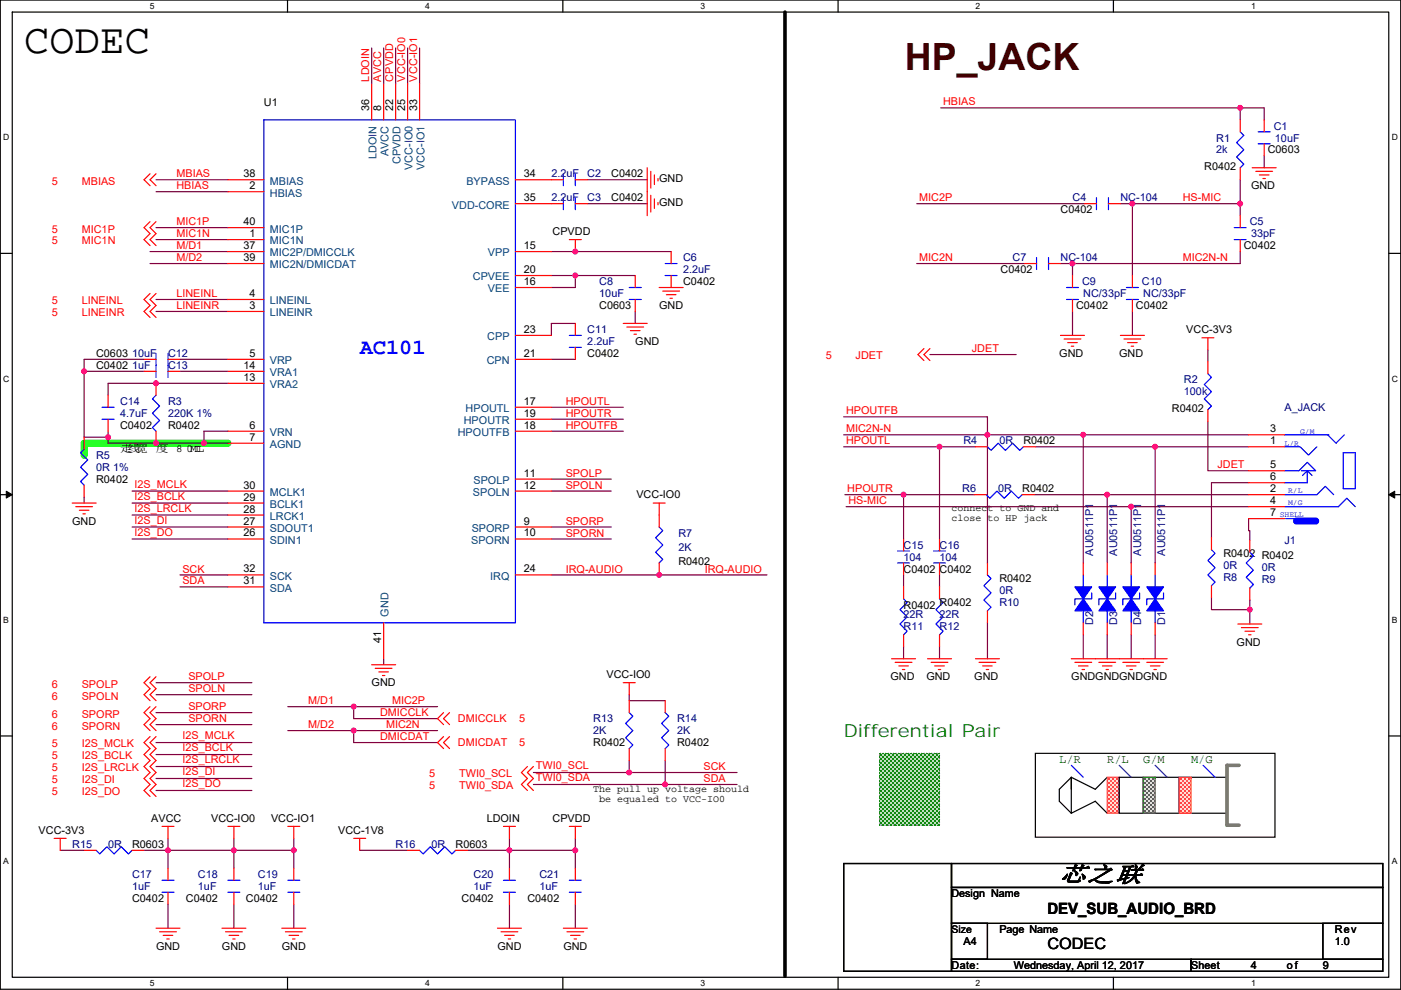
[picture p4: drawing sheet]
<svg xmlns="http://www.w3.org/2000/svg" width="297mm" height="210mm" viewBox="0 0 297 210" stroke-linecap="round" stroke-linejoin="round" font-family="sans-serif">
<path d="M.1 0h296.9v209.8h-296.9zM2.6 2.6h291.8v204.7h-291.8z" fill="none" stroke="#000" stroke-width=".25"/>
<g fill="#fff">
<path d="M31.8 .3h1v2h-1z"/>
<path d="M31.8 207.5h1v2.1h-1z"/>
</g>
<path d="M61 0v2.6M61 207.3v2.5" fill="none" stroke="#000" stroke-width=".25"/>
<g fill="#fff">
<path d="M90.1 .3h1v2h-1z"/>
<path d="M90.1 207.5h1v2.1h-1z"/>
</g>
<path d="M119.3 0v2.6M119.3 207.3v2.5" fill="none" stroke="#000" stroke-width=".25"/>
<g fill="#fff">
<path d="M148.5 .3h1v2h-1z"/>
<path d="M148.5 207.5h1v2.1h-1z"/>
</g>
<path d="M177.7 0v2.6M177.7 207.3v2.5" fill="none" stroke="#000" stroke-width=".25"/>
<g fill="#fff">
<path d="M206.9 .3h1v2h-1z"/>
<path d="M206.9 207.5h1v2.1h-1z"/>
</g>
<path d="M236.1 0v2.6M236.1 207.3v2.5" fill="none" stroke="#000" stroke-width=".25"/>
<g fill="#fff">
<path d="M265.2 .3h1v2h-1z"/>
<path d="M265.2 207.5h1v2.1h-1z"/>
<path d="M.7 28.2h1.3v2h-1.3z"/>
<path d="M295.1 28.2h1.3v2h-1.3z"/>
<path d="M.7 79.3h1.3v2.1h-1.3z"/>
<path d="M295.1 79.3h1.3v2.1h-1.3z"/>
</g>
<path d="M.1 53.7h2.5M294.4 53.7h2.6" fill="none" stroke="#000" stroke-width=".25"/>
<g fill="#fff">
<path d="M.7 130.5h1.2v2h-1.2z"/>
<path d="M295.1 130.5h1.2v2h-1.2z"/>
</g>
<path d="M.1 104.9h2.5M294.4 104.9h2.6" fill="none" stroke="#000" stroke-width=".25"/>
<path d="M1.3 104.2l1.3 .7-1.3 .7zM294.4 104.9l1.3-.7v1.4z" fill="#000" stroke="#000" stroke-width=".21"/>
<g fill="#fff">
<path d="M.7 181.7h1.2v2h-1.2z"/>
<path d="M295.1 181.7h1.2v2h-1.2z"/>
</g>
<g fill="none" stroke="#000" stroke-width=".25">
<path d="M.1 156.1h2.5M219.5 159.8h50.8v17.8h-50.8zM294.4 156.1h2.6M227.1 164.9l-2.5 2.5v2.5l2.5 2.6M227.1 164.9v2.5M227.1 164.9v7.6M227.1 172.5l5.1-2.6 2.6 2.6M234.8 164.9l-2.6 2.5-5.1-2.5M237.3 164.9h22.9v7.6h-22.9zM242.4 164.9v7.6M250 164.9v7.6M178.9 183.2h22.8v22.8h-22.8z"/>
<path d="M201.7 183.2h91.5v5h-91.5zM201.7 188.2h91.5v7.7h-91.5zM201.7 195.9h7.7v7.6h-7.7zM280.5 195.9h12.7v7.6h-12.7zM201.7 203.5h50.8v2.5h-50.8zM252.5 203.5h40.7v2.5h-40.7z"/>
</g>
<path d="M48.3 94h-30.5v2.5" fill="none" stroke="#0f0" stroke-width="1.5"/>
<path d="M262.7 162.3h-2.5v12.7h2.5" fill="none" stroke="#808040" stroke-width=".76"/>
<path d="M186.5 159.8h12.7v15.2h-12.7z" fill-rule="evenodd" fill="#008000" stroke="#008000" stroke-width=".25" stroke-dasharray="0 .5"/>
<g fill="#ff8000" stroke="#ff8000" stroke-width=".25">
<path d="M234.8 164.9v7.6h2.5v-7.6z" fill-rule="evenodd"/>
<path d="M250 164.9v7.6h2.5v-7.6z" fill-rule="evenodd"/>
</g>
<path d="M242.4 164.9v7.6h2.5v-7.6z" fill-rule="evenodd" fill="#808000" stroke="#808000" stroke-width=".25"/>
<g fill="none" stroke="#00f" stroke-width=".25">
<path d="M55.9 25.4h53.4v106.7h-53.4zM119.4 36.9v2.5M122 36.9v2.5M262.9 28l.8 .7-1.5 1.5 1.5 1.6-1.5 1.5 1.5 1.5-.8 .8M266.8 30.5h2.5M266.8 28h2.5M119.4 41.9v2.6M122 41.9v2.6M141 55.9h2.6M141 58.4h2.6M219.8 54.6v2.6M222.3 54.6v2.6"/>
<path d="M232.5 41.9v2.6M235 41.9v2.6M261.7 50.8h2.5M261.7 48.3h2.5M33.1 75v5M35.6 75v5M120.7 71.1h2.6M120.7 73.7h2.6M133.4 61h2.6M133.4 63.5h2.6M226.1 63.5h2.6M226.1 61h2.6"/>
<path d="M238.8 63.5h2.6M238.8 61h2.6M256.1 79.3l.8 .7-1.6 1.6 1.6 1.5-1.6 1.5 1.6 1.5-.8 .8M17.8 95.3l-.7 .7 1.5 1.6-1.5 1.5 1.5 1.5-1.5 1.5 .7 .8M21.7 86.4h2.5M21.7 88.9h2.5M33.1 83.8l-.8 .8 1.5 1.5-1.5 1.6 1.5 1.5-1.5 1.5 .8 .8M209.4 94.8l.7 .7 1.5-1.5 1.6 1.5 1.5-1.5 1.5 1.5 .8-.7M272.3 99.8h3.1l1.8-1.7 1.8 1.7h-3.1M272.3 92.2h9.4M272.3 94.8h3.3l1.8 1.7 1.8-1.7M277.2 99.8l1 1.1"/>
<path d="M284.8 96h2.5v7.7h-2.5zM285 92.2l-1.7 1.8-1.8-1.8M139.8 111.8l.7 .7-1.5 1.6 1.5 1.5-1.5 1.5 1.5 1.5-.7 .8M190.3 119.4h2.5M190.3 116.9h2.5M197.9 119.4h2.6M197.9 116.9h2.6M209.1 104.9l.8 .8 1.5-1.5 1.5 1.5 1.5-1.5 1.6 1.5 .7-.8M256.9 116.6l.7 .8-1.5 1.5 1.5 1.5-1.5 1.5 1.5 1.6-.7 .7M265 117.1l.7 .8-1.5 1.5 1.5 1.5-1.5 1.5 1.5 1.6-.7 .7M272.3 104.9h6.9l1.8-1.8 1.8 1.8M272.6 110h2.3"/>
<path d="M276.2 100.9l1-1.1v2.6h-4.9M287.3 107.5l-1.7-1.8-1.8 1.8h-11.5M191.6 127l.7 .8-1.5 1.5 1.5 1.5-1.5 1.6 1.5 1.5-.7 .7M199.2 127l.8 .8-1.6 1.5 1.6 1.5-1.6 1.6 1.6 1.5-.8 .7M209.4 121.9l.7 .8-1.5 1.5 1.5 1.6-1.5 1.5 1.5 1.5-.7 .8M229.7 121.9v2.6M229.7 129.6v2.5M231.5 125.8v1.2h-3.6v1.3M234.8 121.9v2.6M234.8 129.6v2.5M236.5 125.8v1.2h-3.5v1.3M239.8 121.9v2.6"/>
<path d="M239.8 129.6v2.5M241.6 125.8v1.2h-3.5v1.3M244.9 121.9v2.6M244.9 129.6v2.5M246.7 125.8v1.2h-3.6v1.3M133.4 151.2l.8 .7-1.6 1.5 1.6 1.6-1.6 1.5 1.6 1.5-.8 .8M141 151.2l.8 .7-1.5 1.5 1.5 1.6-1.5 1.5 1.5 1.5-.8 .8M227.1 162.3l2.6 2.6M255.1 162.3l2.5 2.6M20.4 180.4l.7 .7 1.6-1.5 1.5 1.5 1.5-1.5 1.5 1.5 .8-.7M34.4 189.3h2.5M34.4 186.7h2.5"/>
<path d="M48.3 189.3h2.6M48.3 186.7h2.6M61 189.3h2.6M61 186.7h2.6M89 180.4l.7 .7 1.5-1.5 1.6 1.5 1.5-1.5 1.5 1.5 .8-.7M106.7 189.3h2.6M106.7 186.7h2.6M120.7 189.3h2.6M120.7 186.7h2.6"/>
</g>
<path d="M237.3 162.3l2.5 2.6M244.9 162.3l2.6 2.6" fill="none" stroke="#0000a0" stroke-width=".25"/>
<path d="M166.4 2.6v204.4" fill="none" stroke="#000" stroke-width=".76"/>
<g fill="none" stroke="#800040" stroke-width=".25">
<path d="M78.8 10.2v7.6M81.3 10.2v7.6M83.9 10.2v7.6M86.4 10.2v7.6M89 10.2v7.6M33.1 38.1h15.2M124.5 38.1h12.7M199.4 22.9h68.6v2.5M262.9 38.1v5.1M262.9 22.9v2.5M268 33v2.6M31.8 55.9h16.5"/>
<path d="M31.8 53.4h16.5M33.1 40.7h15.2M33.1 48.3h15.2M33.1 50.8h15.2M116.9 58.4h5.1M116.9 53.4h25.4M122 58.4v2.6h-5.1M122 58.4h12.7M124.5 43.2h12.7M194.4 55.9h22.8M194.4 43.2h35.5M224.8 55.9h2.6"/>
<path d="M227.4 55.9v2.5M237.6 43.2h2.5M240.1 43.2h22.8M240.1 43.2v15.2M262.9 53.4l.1 2.5h-35.6M262.9 43.2v2.5M17.8 78.8h12.7M17.8 78.8v13.9h5.1M30.5 76.2h-12.7v2.6M33.1 66.1h15.2M33.1 63.5h15.2M38.2 76.2h10.1"/>
<path d="M38.2 78.8h10.1M116.9 76.2h5.1M122 68.6h-5.1v2.5M134.7 66.1v2.5M197.2 75.2h18.3M227.4 66.1v5M240.1 66.1v5M256.1 74.2v2.5M22.9 92.7v1.3h20.3M22.9 91.5v1.2M43.2 94h5.1M48.3 91.5h-5.1v2.5"/>
<path d="M48.3 81.3h-25.4v2.5M116.9 86.4h15.2M116.9 88.9h15.2M116.9 91.5h15.2M178.9 92.2h30.5M178.9 88.4h30.5v3.8M178.9 94.8h20.3M199.2 94.8h7.6M199.2 94.8v19.5M209.4 92.2v27.2M209.4 92.2h20.3M219.5 94.8h25.4"/>
<path d="M229.7 92.2h35M229.7 92.2v27.2M244.9 94.8v24.6M244.9 94.8h19.8M256.1 89.4v10.4h8.6M17.8 105.4v1.3M28 106.7h20.3M28 109.2h20.3M28 111.8h20.3M28 114.3h20.3M28 104.2h20.3M116.9 114.3h12.7"/>
<path d="M116.9 111.8h12.7M116.9 101.6h12.7M116.9 104.2h12.7M179.1 104.9h12.5M179.4 107.5h60.4v11.9M191.6 104.9h15M191.6 104.9v9.4M219.3 104.9h15.5M234.8 104.9h29.9M234.8 104.9v14.5M239.8 107.5h24.9M264.7 110v2.5h.3v2.1"/>
<path d="M264.7 102.4h-7.8v11.7M38.2 121.9h10.1M38.2 124.5h10.1M81.3 139.7v1.3M116.9 121.9h45.7M191.6 121.9v2.6M191.6 137.2v2.5M199.2 121.9v2.6M199.2 137.2v2.5M209.4 132.1v7.6M229.7 134.6v5.1M234.8 134.6v5.1"/>
<path d="M239.8 134.6v5.1M244.9 134.6v5.1M256.9 126.8v2.5h8.1M265 129.3v3.1M265 127.3v2M33.1 157.5h20.3M33.1 153.7h20.3M33.1 151.2h20.3M33.1 144.8h20.3M33.1 147.3h20.3M61 149.9h14M61 155h14"/>
<path d="M75 149.9v2.5h17.8M75 155v2.5h17.8M75 149.9h17.8M75 155h17.8M133.4 147.3v1.3h7.6M33.1 160h20.3M33.1 162.6h20.3M33.1 165.1h20.3M33.1 167.7h20.3M35.6 177.8v2.6M49.6 177.8v2.6M62.3 177.8v2.6"/>
<path d="M108 177.8v2.6M113.1 163.9h20.3M113.1 166.4h27.9M122 177.8v2.6M133.4 161.3v2.6M133.4 163.9h22.9M141 161.3v5.1M141 166.4h15.3M12.8 180.4h5M30.5 180.4h5.1M35.6 191.8v5.1M35.6 180.4v3.8"/>
<path d="M35.6 180.4h14M49.6 191.8v5.1M49.6 180.4v3.8M49.6 180.4h12.7M62.3 191.8v5.1M62.3 180.4v3.8M76.3 180.4h10.1M99.1 180.4h8.9M108 191.8v5.1M108 180.4v3.8M108 180.4h14M122 191.8v5.1"/>
<path d="M122 180.4v3.8"/>
</g>
<g fill="#f0f" stroke="#f0f" stroke-width=".25">
<circle cx="141" cy="166.4" r=".5"/>
<circle cx="122" cy="53.3" r=".5"/>
<circle cx="139.7" cy="121.9" r=".5"/>
<circle cx="133.4" cy="163.8" r=".5"/>
<circle cx="122" cy="58.4" r=".5"/>
<circle cx="33.1" cy="81.3" r=".5"/>
<circle cx="17.8" cy="78.7" r=".5"/>
<circle cx="43.2" cy="94" r=".5"/>
<circle cx="33.1" cy="94" r=".5"/>
<circle cx="62.3" cy="180.3" r=".5"/>
<circle cx="49.6" cy="180.3" r=".5"/>
<circle cx="35.6" cy="180.3" r=".5"/>
<circle cx="122" cy="180.3" r=".5"/>
<circle cx="108" cy="180.3" r=".5"/>
<circle cx="262.9" cy="22.9" r=".5"/>
<circle cx="262.9" cy="43.2" r=".5"/>
<circle cx="227.4" cy="55.9" r=".5"/>
<circle cx="240.1" cy="43.2" r=".5"/>
<circle cx="191.6" cy="104.9" r=".5"/>
<circle cx="229.7" cy="92.2" r=".5"/>
<circle cx="234.7" cy="104.9" r=".5"/>
<circle cx="239.8" cy="107.4" r=".5"/>
<circle cx="22.9" cy="92.7" r=".5"/>
<circle cx="75" cy="149.9" r=".5"/>
<circle cx="75" cy="154.9" r=".5"/>
<circle cx="199.2" cy="94.7" r=".5"/>
<circle cx="244.9" cy="94.7" r=".5"/>
<circle cx="209.3" cy="92.2" r=".5"/>
<circle cx="265" cy="129.3" r=".5"/>
</g>
<g fill="none" stroke="#f00" stroke-width=".25">
<path d="M78.8 17.8v7.6M81.3 17.8v7.6M83.9 17.8v7.6M86.4 17.8v7.6M89 17.8v7.6M31.8 36.9l-1.3 1.2 1.3 1.3M33.1 36.9l-1.3 1.2 1.3 1.3M48.3 38.1h7.6M109.3 38.1h10.1M122 38.1h2.5M137.2 35.6v10.1M138 36.3v3.6"/>
<path d="M138.7 37.1v2M139.5 37.9v.5M262.9 35.6v2.5M262.9 25.4v2.6M265.5 35.6h5.1M266.3 36.3h3.5M267 37.1h2M267.8 37.9h.5M268 30.5v2.5M268 25.4v2.6M31.8 47l-1.3 1.3 1.3 1.3-1.3 1.2 1.3 1.3M33.1 47l-1.3 1.3 1.3 1.3-1.3 1.2 1.3 1.3"/>
<path d="M48.3 48.3h7.6M48.3 40.7h7.6M48.3 50.8h7.6M48.3 53.4h7.6M48.3 55.9h7.6M109.3 58.4h7.6M109.3 53.4h7.6M109.3 43.2h10.1M120.7 50.8h2.6M122 50.8v2.6M122 43.2h2.5M134.7 58.4v2.6"/>
<path d="M138 41.4v3.6M138.7 42.2v2M139.5 42.9v.6M142.3 53.4v2.5M142.3 58.4v2.6M217.2 55.9h2.6M222.3 55.9h2.6M227.4 58.4v2.6M229.9 43.2h2.6M235 43.2h2.6M240.1 58.4v2.6M262.9 50.8v2.6"/>
<path d="M262.9 45.7v2.6M30.5 78.8h2.6M30.5 76.2h2.6M31.8 62.3l-1.3 1.2 1.3 1.3-1.3 1.3 1.3 1.2M33.1 62.3l-1.3 1.2 1.3 1.3-1.3 1.3 1.3 1.2M35.6 78.8h2.6M35.6 76.2h2.6M48.3 63.5h7.6M48.3 66.1h7.6M48.3 78.8h7.6M48.3 76.2h7.6M109.3 61h7.6"/>
<path d="M109.3 76.2h7.6M109.3 71.1h7.6M122 68.6v2.5M122 73.7v2.5M132.1 68.6h5.1M132.9 69.4h3.6M133.7 70.1h2M134.4 70.9h.5M134.7 63.5v2.6M139.8 61h5M140.5 61.7h3.6M141.3 62.5h2"/>
<path d="M142 63.3h.6M195.9 73.9l-1.3 1.3 1.3 1.3M197.2 73.9l-1.3 1.3 1.3 1.3M224.9 71.1h5M225.6 71.9h3.6M226.4 72.7h2M227.1 73.4h.5M227.4 63.5v2.6M237.6 71.1h5M238.3 71.9h3.6M239.1 72.7h2M239.8 73.4h.5"/>
<path d="M240.1 63.5v2.6M254.8 71.6h2.6M256.1 71.6v2.6M256.1 76.7v2.6M17.8 92.7v2.6M22.9 83.8v2.6M22.9 88.9v2.6M33.1 91.5v2.5M33.1 81.3v2.5M48.3 91.5h7.6M48.3 81.3h7.6M48.3 94h7.6"/>
<path d="M109.3 88.9h7.6M109.3 86.4h7.6M109.3 91.5h7.6M206.8 94.8h2.6M217 94.8h2.5M256.1 86.9v2.5M264.7 92.2h7.6M264.7 94.8h7.6M264.7 99.8h7.6M15.3 106.7h5.1M16.1 107.5h3.5M16.8 108.2h2.1"/>
<path d="M17.6 109h.5M17.8 102.9v2.5M48.3 106.7h7.6M48.3 104.2h7.6M48.3 111.8h7.6M48.3 109.2h7.6M48.3 114.3h7.6M109.3 101.6h7.6M109.3 104.2h7.6M109.3 111.8h7.6M109.3 114.3h7.6M138.5 106.7h2.5"/>
<path d="M139.8 106.7v5.1M139.8 119.4v2.5M191.6 119.4v2.5M191.6 114.3v2.6M199.2 119.4v2.5M199.2 114.3v2.6M206.6 104.9h2.5M209.4 119.4v2.5M216.7 104.9h2.6M229.7 119.4v2.5M234.8 119.4v2.5M239.8 119.4v2.5"/>
<path d="M244.9 119.4v2.5M256.9 114.1v2.5M264.7 102.4h7.6M264.7 107.5h7.6M264.7 104.9h7.6M264.7 110h7.6M265 114.6v2.5M48.3 124.5h7.6M48.3 121.9h7.6M81.3 132.1v7.6M109.3 121.9h7.6M189 139.7h5.1"/>
<path d="M191.6 134.6v2.6M191.6 124.5v2.5M196.7 139.7h5M199.2 134.6v2.6M199.2 124.5v2.5M206.8 139.7h5.1M209.4 129.6v2.5M227.1 139.7h20.4M229.7 132.1v2.5M234.8 132.1v2.5M239.8 132.1v2.5M244.9 132.1v2.5"/>
<path d="M256.9 124.2v2.6M262.4 132.4h5.1M263.2 133.1h3.6M264 133.9h2M264.7 134.6h.5M265 124.7v2.6M31.8 156.2l-1.3 1.3 1.3 1.3-1.3 1.2 1.3 1.3-1.3 1.3 1.3 1.3-1.3 1.2 1.3 1.3-1.3 1.3 1.3 1.2M31.8 143.5l-1.3 1.3 1.3 1.3-1.3 1.2 1.3 1.3M31.8 149.9l-1.3 1.3 1.3 1.2-1.3 1.3 1.3 1.3M33.1 156.2l-1.3 1.3 1.3 1.3-1.3 1.2 1.3 1.3-1.3 1.3 1.3 1.3-1.3 1.2 1.3 1.3-1.3 1.3 1.3 1.2M33.1 143.5l-1.3 1.3 1.3 1.3-1.3 1.2 1.3 1.3M33.1 149.9l-1.3 1.3 1.3 1.2-1.3 1.3 1.3 1.3"/>
<path d="M78.8 141h5.1M79.6 141.8h3.5M80.3 142.5h2.1M81.1 143.3h.5M94 151.2l-1.2 1.2 1.2 1.3M94 156.2l-1.2 1.3 1.2 1.3M95.3 151.2l-1.3 1.2 1.3 1.3M95.3 156.2l-1.3 1.3 1.3 1.3M132.1 144.8h2.6M133.4 144.8v2.5M133.4 148.6v2.6M133.4 158.8v2.5"/>
<path d="M141 148.6v2.6M141 158.8v2.5M189.8 140.5h3.6M190.6 141.2h2M191.3 142h.5M197.4 140.5h3.6M198.2 141.2h2M198.9 142h.6M207.6 140.5h3.5M208.3 141.2h2.1M209.1 142h.5M227.9 140.5h3.6"/>
<path d="M228.7 141.2h2M229.4 142h.5M233 140.5h3.5M233.7 141.2h2.1M234.5 142h.5M238.1 140.5h3.5M238.8 141.2h2.1M239.6 142h.5M243.1 140.5h3.6M243.9 141.2h2M244.7 142h.5M11.5 177.8h2.5"/>
<path d="M12.8 177.8v2.6M34.4 175.3h2.5M35.6 175.3v2.5M48.3 175.3h2.6M49.6 175.3v2.5M61 175.3h2.6M62.3 175.3v2.5M75 177.8h2.5M76.3 177.8v2.6M106.7 175.3h2.6M108 175.3v2.5M111.8 162.6l-1.2 1.3 1.2 1.2-1.2 1.3 1.2 1.3"/>
<path d="M113.1 162.6l-1.3 1.3 1.3 1.2-1.3 1.3 1.3 1.3M120.7 175.3h2.6M122 175.3v2.5M17.8 180.4h2.6M28 180.4h2.5M33.1 196.9h5.1M33.8 197.6h3.6M34.6 198.4h2M35.4 199.2h.5M35.6 189.3v2.5M35.6 184.2v2.5M47.1 196.9h5"/>
<path d="M47.8 197.6h3.6M48.6 198.4h2M49.3 199.2h.5M49.6 189.3v2.5M49.6 184.2v2.5M59.8 196.9h5M60.5 197.6h3.6M61.3 198.4h2M62 199.2h.5M62.3 189.3v2.5M62.3 184.2v2.5M86.4 180.4h2.6"/>
<path d="M96.6 180.4h2.5M105.5 196.9h5.1M106.2 197.6h3.6M107 198.4h2M107.8 199.2h.5M108 189.3v2.5M108 184.2v2.5M119.4 196.9h5.1M120.2 197.6h3.6M121 198.4h2M121.7 199.2h.5M122 189.3v2.5"/>
<path d="M122 184.2v2.5"/>
</g>
<g fill="#00f" stroke="#00f" stroke-width=".25">
<path d="M227.9 124.5h3.6l-1.8 2.5z" fill-rule="evenodd"/>
<path d="M229.7 127l1.8 2.6h-3.6z" fill-rule="evenodd"/>
<path d="M233 124.5h3.5l-1.7 2.5z" fill-rule="evenodd"/>
<path d="M234.8 127l1.7 2.6h-3.5z" fill-rule="evenodd"/>
<path d="M238.1 124.5h3.5l-1.8 2.5z" fill-rule="evenodd"/>
<path d="M239.8 127l1.8 2.6h-3.5z" fill-rule="evenodd"/>
<path d="M243.1 124.5h3.6l-1.8 2.5z" fill-rule="evenodd"/>
<path d="M244.9 127l1.8 2.6h-3.6z" fill-rule="evenodd"/>
</g>
<path d="M274.9 110.5h4.1" fill="none" stroke="#00f" stroke-width="1.5"/>
<text font-size="8.9" x="5.1" y="11.2">CODEC</text>
<text font-size="7.9" fill="#400000" x="191.8" y="14.8">HP_JACK</text>
<text font-size="4.9" x="224.6" y="187">芯之联</text>
<text font-size="4.7" fill="#00f" x="76.3" y="75">AC101</text>
<text font-size="3.8" fill="#008000" x="178.9" y="156.4">Differential Pair</text>
<g font-size="3.3">
<text x="222.1" y="193.8">DEV_SUB_AUDIO_BRD</text>
<text x="222.1" y="201.4">CODEC</text>
</g>
<g font-size="2.5" fill="#008000">
<text x="224.6" y="161.8">L/R</text>
<text x="234.8" y="161.8">R/L</text>
<text x="242.4" y="161.8">G/M</text>
<text x="252.5" y="161.8">M/G</text>
</g>
<g font-size="2.3" fill="#f00">
<text x="78.3" y="17.3" transform="rotate(-90 78.3 17.3)">LDOIN</text>
<text x="80.8" y="17.3" transform="rotate(-90 80.8 17.3)">AVCC</text>
<text x="83.4" y="17.3" transform="rotate(-90 83.4 17.3)">CPVDD</text>
<text x="85.9" y="17.3" transform="rotate(-90 85.9 17.3)">VCC-IO0</text>
<text x="88.5" y="17.3" transform="rotate(-90 88.5 17.3)">VCC-IO1</text>
<text x="200" y="22.4">HBIAS</text>
<text x="11" y="39.2">5</text>
<text x="17.3" y="39.2">MBIAS</text>
<text x="37.4" y="37.6">MBIAS</text>
<text x="37.4" y="40.2">HBIAS</text>
<text x="37.4" y="47.8">MIC1P</text>
<text x="194.9" y="42.7">MIC2P</text>
<text x="250.8" y="42.7">HS-MIC</text>
<text x="11" y="49.3">5</text>
<text x="11" y="51.9">5</text>
<text x="17.3" y="49.3">MIC1P</text>
<text x="17.3" y="51.9">MIC1N</text>
<text x="37.4" y="50.3">MIC1N</text>
<text x="37.4" y="52.9">M/D1</text>
<text x="37.4" y="55.4">M/D2</text>
<text x="194.9" y="55.4">MIC2N</text>
<text x="250.8" y="55.4">MIC2N-N</text>
<text x="11" y="64.6">5</text>
<text x="17.3" y="64.6">LINEINL</text>
<text x="37.4" y="65.6">LINEINR</text>
<text x="37.4" y="63">LINEINL</text>
<text x="11" y="67.1">5</text>
<text x="17.3" y="67.1">LINEINR</text>
<text x="175.1" y="76.2">5</text>
<text x="181.4" y="76.2">JDET</text>
<text x="206.1" y="74.7">JDET</text>
<text x="119.9" y="85.9">HPOUTL</text>
<text x="119.9" y="88.4">HPOUTR</text>
<text x="179.4" y="87.9">HPOUTFB</text>
<text x="119.9" y="91">HPOUTFB</text>
<text x="179.4" y="94.3">HPOUTL</text>
<text x="179.4" y="91.7">MIC2N-N</text>
<text x="119.9" y="101.1">SPOLP</text>
<text x="258.1" y="99.3">JDET</text>
<text x="28.5" y="103.4">I2S_MCLK</text>
<text x="28.5" y="106">I2S_BCLK</text>
<text x="119.9" y="103.7">SPOLN</text>
<text x="179.6" y="104.4">HPOUTR</text>
<text x="179.9" y="107">HS-MIC</text>
<text x="28.5" y="108.5">I2S_LRCLK</text>
<text x="28.5" y="111.1">I2S_DI</text>
<text x="28.5" y="113.6">I2S_DO</text>
<text x="119.9" y="113.8">SPORN</text>
<text x="119.9" y="111.3">SPORP</text>
<text x="38.7" y="121.4">SCK</text>
<text x="38.7" y="124">SDA</text>
<text x="119.9" y="121.4">IRQ-AUDIO</text>
<text x="149.4" y="121.4">IRQ-AUDIO</text>
<text x="11" y="145.8">6</text>
<text x="11" y="148.4">6</text>
<text x="17.3" y="145.8">SPOLP</text>
<text x="17.3" y="148.4">SPOLN</text>
<text x="39.9" y="144.3">SPOLP</text>
<text x="39.9" y="146.8">SPOLN</text>
<text x="65.3" y="149.4">M/D1</text>
<text x="83.1" y="149.4">MIC2P</text>
<text x="11" y="152.2">6</text>
<text x="11" y="154.7">6</text>
<text x="17.3" y="152.2">SPORP</text>
<text x="17.3" y="154.7">SPORN</text>
<text x="39.9" y="153.2">SPORN</text>
<text x="39.9" y="150.6">SPORP</text>
<text x="65.3" y="154.5">M/D2</text>
<text x="80.6" y="151.9">DMICCLK</text>
<text x="81.8" y="154.5">MIC2N</text>
<text x="97.1" y="153.2">DMICCLK</text>
<text x="110" y="153.2">5</text>
<text x="11" y="158.5">5</text>
<text x="11" y="161.1">5</text>
<text x="17.3" y="158.5">I2S_MCLK</text>
<text x="17.3" y="161.1">I2S_BCLK</text>
<text x="38.7" y="159.3">I2S_BCLK</text>
<text x="38.7" y="161.9">I2S_LRCLK</text>
<text x="38.7" y="156.8">I2S_MCLK</text>
<text x="80.6" y="157">DMICDAT</text>
<text x="97.1" y="158.3">DMICDAT</text>
<text x="110" y="158.3">5</text>
<text x="11" y="163.6">5</text>
<text x="11" y="166.2">5</text>
<text x="17.3" y="163.6">I2S_LRCLK</text>
<text x="17.3" y="166.2">I2S_DI</text>
<text x="38.7" y="164.4">I2S_DI</text>
<text x="38.7" y="166.9">I2S_DO</text>
<text x="91" y="164.9">5</text>
<text x="91" y="167.4">5</text>
<text x="97.3" y="164.9">TWI0_SCL</text>
<text x="97.3" y="167.4">TWI0_SDA</text>
<text x="113.6" y="163.1">TWI0_SCL</text>
<text x="113.6" y="165.7">TWI0_SDA</text>
<text x="149.2" y="165.9">SDA</text>
<text x="149.2" y="163.3">SCK</text>
<text x="11" y="168.7">5</text>
<text x="17.3" y="168.7">I2S_DO</text>
</g>
<g font-size="2.3">
<text x="55.9" y="22.4">U1</text>
<text x="78.3" y="23.6" transform="rotate(-90 78.3 23.6)">36</text>
<text x="80.8" y="23.6" transform="rotate(-90 80.8 23.6)">8</text>
<text x="83.4" y="23.6" transform="rotate(-90 83.4 23.6)">22</text>
<text x="85.9" y="23.6" transform="rotate(-90 85.9 23.6)">25</text>
<text x="88.4" y="23.6" transform="rotate(-90 88.4 23.6)">33</text>
<text x="268.8" y="32.6">C0603</text>
<text x="51.6" y="37.6">38</text>
<text x="52.9" y="40.1">2</text>
<text x="111.1" y="37.6">34</text>
<text x="129.6" y="37.6">C0402</text>
<text x="139.8" y="38.7">GND</text>
<text x="255.3" y="36.1">R0402</text>
<text x="265.2" y="40.2">GND</text>
<text x="51.6" y="47.8">40</text>
<text x="111.1" y="42.7">35</text>
<text x="129.6" y="42.7">C0402</text>
<text x="139.8" y="43.7">GND</text>
<text x="224.9" y="45.3">C0402</text>
<text x="51.6" y="52.8">37</text>
<text x="52.9" y="50.3">1</text>
<text x="111.1" y="52.8">15</text>
<text x="117.2" y="49.8">CPVDD</text>
<text x="263.7" y="52.9">C0402</text>
<text x="51.6" y="55.4">39</text>
<text x="111.1" y="57.9">20</text>
<text x="212.2" y="58">C0402</text>
<text x="52.9" y="63">4</text>
<text x="52.9" y="65.5">3</text>
<text x="111.1" y="60.5">16</text>
<text x="127.1" y="65.6">C0603</text>
<text x="139.8" y="65.6">GND</text>
<text x="144.8" y="60.5">C0402</text>
<text x="228.2" y="65.6">C0402</text>
<text x="240.9" y="65.6">C0402</text>
<text x="111.1" y="70.6">23</text>
<text x="251.5" y="70.7">VCC-3V3</text>
<text x="20.4" y="75.7">C0603</text>
<text x="52.9" y="75.7">5</text>
<text x="111.1" y="75.7">21</text>
<text x="124.5" y="75.7">C0402</text>
<text x="134.7" y="73.2">GND</text>
<text x="224.6" y="75.7">GND</text>
<text x="237.3" y="75.7">GND</text>
<text x="20.4" y="78.3">C0402</text>
<text x="51.6" y="78.2">14</text>
<text x="51.6" y="80.8">13</text>
<text x="111.1" y="88.4">19</text>
<text x="111.1" y="85.9">17</text>
<text x="248.5" y="87.4">R0402</text>
<text x="25.5" y="95.8">走 宽</text>
<text x="25.5" y="91">C0402</text>
<text x="27" y="95.8">线</text>
<text x="33" y="95.8">度</text>
<text x="35.6" y="91">R0402</text>
<text x="37.4" y="95.8">8 0MIL</text>
<text x="52.9" y="90.9">6</text>
<text x="52.9" y="93.5">7</text>
<text x="111.1" y="90.9">18</text>
<text x="217" y="94.3">R0402</text>
<text x="269.3" y="91.7">3</text>
<text x="269.3" y="94.2">1</text>
<text x="111.1" y="101.1">11</text>
<text x="269.3" y="101.9">6</text>
<text x="269.3" y="99.3">5</text>
<text x="20.4" y="102.4">R0402</text>
<text x="51.6" y="106.2">29</text>
<text x="51.6" y="103.6">30</text>
<text x="111.1" y="103.6">12</text>
<text x="134.9" y="105.7">VCC-IO0</text>
<text x="216.7" y="104.4">R0402</text>
<text x="269.3" y="106.9">4</text>
<text x="269.3" y="104.4">2</text>
<text x="15.3" y="111.3">GND</text>
<text x="51.6" y="111.3">27</text>
<text x="51.6" y="108.7">28</text>
<text x="51.6" y="113.8">26</text>
<text x="111.1" y="113.8">10</text>
<text x="111.1" y="111.3">9</text>
<text x="269.3" y="109.5">7</text>
<text x="143.8" y="119.9">R0402</text>
<text x="259.4" y="118.2">R0402 R0402</text>
<text x="51.6" y="124">31</text>
<text x="51.6" y="121.4">32</text>
<text x="111.1" y="121.4">24</text>
<text x="191.6" y="121.5">C0402 C0402</text>
<text x="211.9" y="123.5">R0402</text>
<text x="191.6" y="129.1">R0402 R0402</text>
<text x="80.8" y="136.5" transform="rotate(-90 80.8 136.5)">41</text>
<text x="262.2" y="136.9">GND</text>
<text x="128.6" y="143.8">VCC-IO0</text>
<text x="78.8" y="145.6">GND</text>
<text x="188.8" y="144.3">GND</text>
<text x="196.4" y="144.3">GND</text>
<text x="206.6" y="144.3">GND</text>
<text x="227.1" y="144.3">GNDGNDGNDGND</text>
<text x="125.8" y="158.3">R0402</text>
<text x="143.6" y="158.3">R0402</text>
<text x="8.2" y="176.8">VCC-3V3</text>
<text x="28" y="179.9">R0603</text>
<text x="32.1" y="174.3">AVCC</text>
<text x="44.8" y="174.3">VCC-IO0</text>
<text x="57.5" y="174.3">VCC-IO1</text>
<text x="71.7" y="176.8">VCC-1V8</text>
<text x="96.6" y="179.9">R0603</text>
<text x="103.2" y="174.3">LDOIN</text>
<text x="117.2" y="174.3">CPVDD</text>
<text x="28" y="191.3">C0402</text>
<text x="39.4" y="191.3">C0402</text>
<text x="52.1" y="191.3">C0402</text>
<text x="97.9" y="191.3">C0402</text>
<text x="111.8" y="191.3">C0402</text>
<text x="201.7" y="190.3">Design Name</text>
<text x="211.9" y="197.9">Page Name</text>
<text x="283" y="197.9">Rev</text>
<text x="33.1" y="201.5">GND</text>
<text x="47.1" y="201.5">GND</text>
<text x="59.8" y="201.5">GND</text>
<text x="105.5" y="201.5">GND</text>
<text x="119.4" y="201.5">GND</text>
<text x="204.3" y="200.4">A4</text>
<text x="283" y="200.4">1.0</text>
<text x="201.7" y="205.5">Date:</text>
<text x="214.9" y="205.5">Wednesday, April 12, 2017</text>
<text x="252.5" y="205.5">Sheet</text>
<text x="265.2" y="205.5">4</text>
<text x="272.9" y="205.5">of</text>
<text x="280.5" y="205.5">9</text>
</g>
<g font-size="2.3" fill="#000080">
<text x="270.1" y="27.5">C1</text>
<text x="257.9" y="30">R1</text>
<text x="257.9" y="32.6">2k</text>
<text x="270.3" y="30">10uF</text>
<text x="116.9" y="37.6">2.2uF</text>
<text x="124.5" y="37.6">C2</text>
<text x="116.9" y="42.7">2.2uF</text>
<text x="124.5" y="42.7">C3</text>
<text x="227.4" y="42.7">C4</text>
<text x="237.5" y="42.7">NC-104</text>
<text x="265" y="47.8">C5</text>
<text x="265.2" y="50.3">33pF</text>
<text x="144.8" y="55.4">C6</text>
<text x="144.8" y="58">2.2uF</text>
<text x="214.7" y="55.4">C7</text>
<text x="224.8" y="55.4">NC-104</text>
<text x="127.1" y="60.5">C8</text>
<text x="127.1" y="63">10uF</text>
<text x="229.4" y="60.5">C9</text>
<text x="229.7" y="63">NC/33pF</text>
<text x="242.1" y="60.5">C10</text>
<text x="242.4" y="63">NC/33pF</text>
<text x="124.5" y="70.7">C11</text>
<text x="28" y="75.7">10uF</text>
<text x="35.6" y="75.7">C12</text>
<text x="124.5" y="73.2">2.2uF</text>
<text x="28" y="78.3">1uF</text>
<text x="35.6" y="78.3">C13</text>
<text x="251" y="81.3">R2</text>
<text x="251" y="83.9">100k</text>
<text x="25.5" y="85.9">C14</text>
<text x="25.5" y="88.4">4.7uF</text>
<text x="35.6" y="85.9">R3</text>
<text x="35.6" y="88.4">220K 1%</text>
<text x="272.3" y="87.2">A_JACK</text>
<text x="204.3" y="94.3">R4</text>
<text x="211.9" y="94.3">0R</text>
<text x="20.4" y="97.3">R5</text>
<text x="20.4" y="99.9">0R 1%</text>
<text x="204" y="104.4">R6</text>
<text x="211.6" y="104.4">0R</text>
<text x="143.8" y="113.8">R7</text>
<text x="143.8" y="116.9">2K</text>
<text x="191.6" y="116.4">C15</text>
<text x="191.6" y="118.9">104</text>
<text x="199.2" y="116.4">C16</text>
<text x="199.2" y="118.9">104</text>
<text x="231.8" y="117.9" transform="rotate(-90 231.8 117.9)">AU0511P1</text>
<text x="236.9" y="117.9" transform="rotate(-90 236.9 117.9)">AU0511P1</text>
<text x="242" y="117.9" transform="rotate(-90 242 117.9)">AU0511P1</text>
<text x="247" y="117.9" transform="rotate(-90 247 117.9)">AU0511P1</text>
<text x="272.3" y="115.4">J1</text>
<text x="259.4" y="123.2">R8</text>
<text x="259.4" y="120.7">0R</text>
<text x="267.5" y="123.7">R9</text>
<text x="267.5" y="121.2">0R</text>
<text x="191.6" y="131.1">22R</text>
<text x="199.2" y="131.1">22R</text>
<text x="211.9" y="128.6">R10</text>
<text x="211.9" y="126">0R</text>
<text x="191.6" y="133.6">R11</text>
<text x="199.2" y="133.6">R12</text>
<text x="231.8" y="132.6" transform="rotate(-90 231.8 132.6)">D2</text>
<text x="236.9" y="132.6" transform="rotate(-90 236.9 132.6)">D3</text>
<text x="242" y="132.6" transform="rotate(-90 242 132.6)">D4</text>
<text x="247" y="132.6" transform="rotate(-90 247 132.6)">D1</text>
<text x="125.8" y="153.2">R13</text>
<text x="125.8" y="155.7">2K</text>
<text x="143.6" y="153.2">R14</text>
<text x="143.6" y="155.7">2K</text>
<text x="15.3" y="179.9">R15</text>
<text x="22.9" y="179.9">0R</text>
<text x="83.9" y="179.9">R16</text>
<text x="91.5" y="179.9">0R</text>
<text x="28" y="186.2">C17</text>
<text x="28" y="188.8">1uF</text>
<text x="42" y="186.2">C18</text>
<text x="42" y="188.8">1uF</text>
<text x="54.7" y="186.2">C19</text>
<text x="54.7" y="188.8">1uF</text>
<text x="100.4" y="186.2">C20</text>
<text x="100.4" y="188.8">1uF</text>
<text x="114.4" y="186.2">C21</text>
<text x="114.4" y="188.8">1uF</text>
</g>
<g font-size="2.3" fill="#004080">
<text x="79.9" y="33.8" transform="rotate(-90 79.9 33.8)">LDOIN</text>
<text x="82.4" y="33.1" transform="rotate(-90 82.4 33.1)">AVCC</text>
<text x="84.9" y="34.8" transform="rotate(-90 84.9 34.8)">CPVDD</text>
<text x="57.2" y="39.2">MBIAS</text>
<text x="57.2" y="41.7">HBIAS</text>
<text x="87.5" y="36.1" transform="rotate(-90 87.5 36.1)">VCC-IO0</text>
<text x="90" y="36.1" transform="rotate(-90 90 36.1)">VCC-IO1</text>
<text x="98.9" y="39.2">BYPASS</text>
<text x="95.8" y="44.2">VDD-CORE</text>
<text x="57.2" y="49.3">MIC1P</text>
<text x="57.2" y="51.9">MIC1N</text>
<text x="57.2" y="54.4">MIC2P/DMICCLK</text>
<text x="57.2" y="56.9">MIC2N/DMICDAT</text>
<text x="100.3" y="59.5">CPVEE</text>
<text x="103.4" y="54.4">VPP</text>
<text x="57.2" y="64.6">LINEINL</text>
<text x="103.4" y="62">VEE</text>
<text x="57.2" y="67.1">LINEINR</text>
<text x="57.2" y="77.3">VRP</text>
<text x="103.2" y="77.3">CPN</text>
<text x="103.3" y="72.2">CPP</text>
<text x="57.2" y="79.8">VRA1</text>
<text x="57.2" y="82.3">VRA2</text>
<text x="98.3" y="90">HPOUTR</text>
<text x="98.7" y="87.4">HPOUTL</text>
<text x="57.2" y="92.5">VRN</text>
<text x="57.2" y="95">AGND</text>
<text x="97.1" y="92.5">HPOUTFB</text>
<text x="57.2" y="107.7">BCLK1</text>
<text x="57.2" y="105.2">MCLK1</text>
<text x="100.3" y="105.2">SPOLN</text>
<text x="100.4" y="102.7">SPOLP</text>
<text x="57.2" y="112.8">SDOUT1</text>
<text x="57.2" y="110.3">LRCK1</text>
<text x="100" y="112.8">SPORP</text>
<text x="57.2" y="115.4">SDIN1</text>
<text x="99.9" y="115.4">SPORN</text>
<text x="57.2" y="125.5">SDA</text>
<text x="57.2" y="123">SCK</text>
<text x="103.9" y="123">IRQ</text>
<text x="82.4" y="130.8" transform="rotate(-90 82.4 130.8)">GND</text>
</g>
<text font-size="2.2" x="201.7" y="197.8">Size</text>
<g font-size="2.1">
<text x="201.7" y="108.4">connect to GND and</text>
<text x="201.7" y="110.5">close to HP jack</text>
<text x="125.8" y="168.1">The pull up voltage should</text>
<text x="127.1" y="170.2">be equaled to VCC-IO0</text>
</g>
<g font-size="1.8">
<text x="31.8" y="1.9">5</text>
<text x="90.1" y="1.9">4</text>
<text x="148.5" y="1.9">3</text>
<text x="206.9" y="1.9">2</text>
<text x="265.2" y="1.9">1</text>
<text x=".7" y="29.8">D</text>
<text x="295.1" y="29.8">D</text>
<text x=".7" y="81">C</text>
<text x="295.1" y="81">C</text>
<text x=".7" y="132.1">B</text>
<text x="295.1" y="132.1">B</text>
<text x=".7" y="183.3">A</text>
<text x="295.1" y="183.3">A</text>
<text x="31.8" y="209.2">5</text>
<text x="90.1" y="209.2">4</text>
<text x="148.5" y="209.2">3</text>
<text x="206.9" y="209.2">2</text>
<text x="265.2" y="209.2">1</text>
</g>
<g font-size="1.7" fill="#00f">
<text x="272.3" y="94.6">L/R</text>
<text x="275.7" y="92">G/M</text>
<text x="273.1" y="104.5">R/L</text>
<text x="273.1" y="107">M/G</text>
<text x="271.3" y="109.6">SHELL</text>
</g>
</svg>
